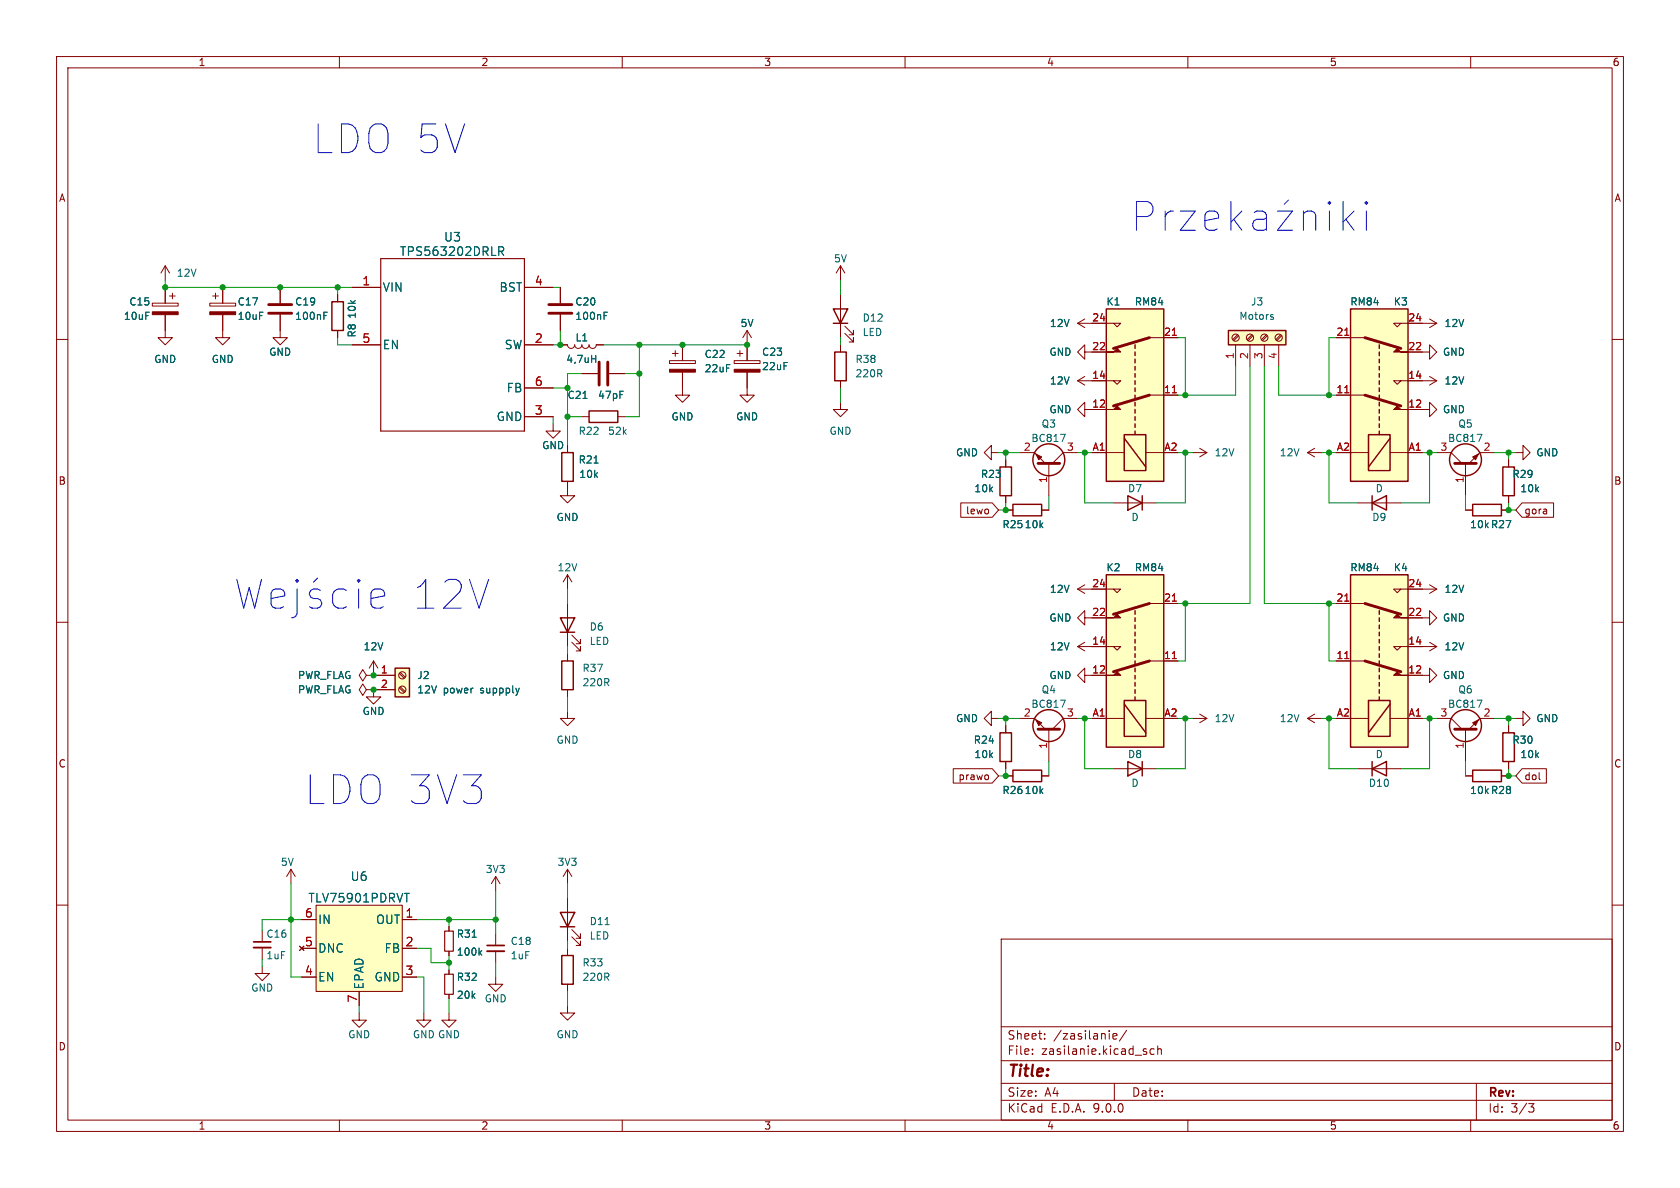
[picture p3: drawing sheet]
<svg xmlns="http://www.w3.org/2000/svg" width="297mm" height="210mm" viewBox="0 0 297 210" stroke-linecap="round" stroke-linejoin="round" font-family="sans-serif">
<g fill="none" stroke="#840000" stroke-width=".18">
<path d="M10 10h277v190h-277zM12 12h273v186h-273zM60 10v2M110 10v2M160 10v2M210 10v2M260 10v2M10 60h2M285 60h2M196.8 88.9h7.7M10 110h2M190.5 104.1l1.3 .8"/>
<path d="M190.5 104.1h2.5M190.5 114.3l1.3 .8M190.5 114.3h2.5M191.8 103.4l-1.3 .7M191.8 113.5l-1.3 .8M251.5 109.2h1.2v1.3l1.3-1.3-1.3-1.2v1.2M285 110h2M10 160h2M74.9 179.1v1.2h1.3l-1.3 1.3-1.2-1.3h1.2M79.4 179.1v1.2h1.2l-1.2 1.3-1.3-1.3h1.3M177 166h108v32h-108zM285 160h2"/>
<path d="M60 198v2M110 198v2M160 198v2M177 194.5h108M177 191.5h108M177 187.5h108M177 181.5h108M182.5 186.3v.1M182.5 185.5v.1M184.7 183.6v.1M184.7 182.8v.1M196.7 183.2l.8-.1-.1-.3-.4-.1-.3 .2 .1 .7h.6"/>
<path d="M197 191.5v3M199.2 182.1l-1.3 2M202.7 186v.3M204 185.5l-.4-.1-.3 .3v.4l.2 .2h.5M204.7 185.5l.2-.1 .3 .1 .1 .9M204.7 184.9v1.5M210 198v2M260 198v2M261 191.5v6.5M270.2 195.1h1l-.5 .6 .4 .1 .1 .5-.3 .3h-.4"/>
</g>
<path d="M199.4 87.6l2.5 1.3-2.5 1.3zM201.9 87.6v2.6" fill="none" stroke="#840000" stroke-width=".25"/>
<path d="M217.2 58.4h10.1v2.6h-10.1z" fill="#ffffc2"/>
<path d="M217.2 58.4h10.1v2.6h-10.1zM260.3 89.2h5.1v2h-5.1zM265.7 82.6h2v5h-2z" fill="none" stroke="#840000" stroke-width=".25"/>
<g fill="none" stroke="#840000" stroke-width=".18">
<path d="M218.8 59.2l-.9 .8M218.9 59.4l-.8 .8M221.3 59.2l-.8 .8M221.5 59.4l-.9 .8M223.9 59.2l-.9 .8M224 59.4l-.8 .8M226.4 59.2l-.8 .8M226.6 59.4l-.9 .8M218.4 61v3.8M221 61v3.8M223.5 61v3.8M226.1 61v3.8"/>
<path d="M259.1 90.2h1.2M265.4 90.2h1.3M266.7 81.3v1.3M266.7 87.6v1.3M268 80h1.2v1.3l1.3-1.3-1.3-1.3v1.3M251.5 104.1h2.5M252.7 103.4l1.3 .7M254 104.1l-1.3 .8M175.3 127v-1.3l-1.3 1.3 1.3 1.3v-1.3h1.2"/>
<circle cx="218.4" cy="59.7" r=".63"/>
<circle cx="221" cy="59.7" r=".63"/>
<circle cx="223.5" cy="59.7" r=".63"/>
<circle cx="226.1" cy="59.7" r=".63"/>
</g>
<path d="M224.8 56l.3 .1 .1 .2-.2 .2h-.3M224.8 55.6l.3 .1" fill="none" stroke="#006464" stroke-width=".18"/>
<path d="M238.8 101.6h10.1v30.5h-10.1z" fill="#ffffc2"/>
<g fill="none" stroke="#840000" stroke-width=".25">
<path d="M242.6 88.9l2.5-1.3v2.6zM242.6 87.6v2.6M238.8 101.6h10.1v30.5h-10.1zM243.8 108v.6M243.8 109.2v.7M243.8 110.5v.6M243.8 111.8v.6M243.8 113v.7M243.8 114.3v.6M243.8 115.6v.6M243.8 116.8v.7M243.8 118.1v.6"/>
<path d="M243.8 119.4v.6M176.8 129.5h2v5.1h-2zM241.9 123.8h3.8v6.4h-3.8zM243.8 120.7v.6M243.8 121.9v.7M243.8 123.2v.6M245.7 124.5l-3.8 5"/>
<circle cx="259.1" cy="81.3" r="2.82"/>
</g>
<g fill="none" stroke="#840000" stroke-width=".18">
<path d="M251.5 57.2h2.5M252.7 56.4l1.3 .8M254 57.2l-1.3 .7M212.1 79.2l1.3 .8M232.4 79.2l-1.3 .8M210.8 80h2.6M213.4 80l-1.3 .8M231.1 80h2.6M231.1 80l1.3 .8M240 88.9h7.6M254 80h2.5l1.9 1.9M259.1 81.9v5.7"/>
<path d="M264.2 80h-2.6l-1.9 1.9M191.8 119.4v-1.3l-1.3 1.3 1.3 1.3v-1.3h1.2M236.2 116.8h5.1M236.2 106.7h5.1M247.6 114.3l-.6 .6-.6-.6h7.6M247.6 104.1l-.6 .7-.6-.7h5.1M248.9 119.4h3.8v1.3l1.3-1.3-1.3-1.3v1.3M248.9 109.2h2.6M252.7 113.5l1.3 .8M254 114.3l-1.3 .8M177.8 128.3v1.2M177.8 134.6v1.3"/>
<path d="M238.8 127h3.1M245.7 127h5.8M100.3 153.7l-.7 1.2M100.3 153.7l.8 1.2M100.3 153.7v2.5"/>
</g>
<g fill="#840000" stroke="#840000" stroke-width=".18">
<path d="M246.4 119.4l.6-.7 .6 .7h1.3z"/>
<path d="M246.4 109.2l.6-.6 .6 .6h1.3z"/>
<path d="M260.3 80.8l1.1-.5-.5 1z"/>
</g>
<path d="M257.2 81.9h3.8M241.3 116.8l6.3 1.9M241.3 106.7l6.3 1.9" fill="none" stroke="#840000" stroke-width=".51"/>
<path d="M237.7 116.4h.8M237.7 106.3h.8" fill="none" stroke="#a90000" stroke-width=".18"/>
<path d="M261.1 76.8h.9l-.6 1.2" fill="none" stroke="#006464" stroke-width=".18"/>
<path d="M238.8 54.6h10.1v30.5h-10.1z" fill="#ffffc2"/>
<g fill="none" stroke="#840000" stroke-width=".25">
<path d="M238.8 54.6h10.1v30.5h-10.1zM241.9 76.8h3.8v6.4h-3.8zM243.8 61v.6M243.8 62.2v.7M243.8 63.5v.6M243.8 64.8v.6M243.8 66v.7M243.8 67.3v.6M243.8 68.6v.6M243.8 69.9v.6M243.8 71.1v.7M243.8 72.4v.6"/>
<path d="M243.8 73.7v.6M243.8 74.9v.7M243.8 76.2v.6M245.7 77.5l-3.8 5.1M176.8 82.6h2v5h-2zM265.7 129.5h2v5.1h-2z"/>
</g>
<g fill="none" stroke="#840000" stroke-width=".18">
<path d="M236.2 59.7h5.1M247.6 57.2l-.6 .6-.6-.6h5.1M236.2 69.9h5.1M247.6 67.3l-.6 .6-.6-.6h7.6M248.9 62.2h3.8v1.3l1.3-1.3-1.3-1.2v1.2M248.9 72.4h3.8v1.3l1.3-1.3-1.3-1.3v1.3M252.7 66.5l1.3 .8M254 67.3l-1.3 .8M177.8 81.3v1.3M177.8 87.6v1.3M238.8 80h3.1M245.7 80h5.8"/>
<path d="M266.7 128.3v1.2M266.7 134.6v1.3M268 127h1.2v1.3l1.3-1.3-1.3-1.3v1.3M87.6 154.9l-.7 1.3M87.6 154.9l.8 1.3M87.6 154.9v2.6"/>
</g>
<g fill="#840000" stroke="#840000" stroke-width=".18">
<path d="M246.4 72.4l.6-.6 .6 .6h1.3z"/>
<path d="M246.4 62.2l.6-.6 .6 .6h1.3z"/>
</g>
<path d="M241.3 59.7l6.3 1.9M241.3 69.9l6.3 1.9" fill="none" stroke="#840000" stroke-width=".51"/>
<path d="M237.7 59.3h.8M237.7 69.4h.8" fill="none" stroke="#a90000" stroke-width=".18"/>
<path d="M195.6 54.6h10.1v30.5h-10.1z" fill="#ffffc2"/>
<g fill="none" stroke="#840000" stroke-width=".25">
<path d="M195.6 54.6h10.1v30.5h-10.1zM198.8 76.8h3.8v6.4h-3.8zM198.8 77.5l3.8 5.1M200.7 61v.6M200.7 62.2v.7M200.7 63.5v.6M200.7 64.8v.6M200.7 66v.7M200.7 67.3v.6M200.7 68.6v.6M200.7 69.9v.6M200.7 71.1v.7"/>
<path d="M200.7 72.4v.6M200.7 73.7v.6M200.7 74.9v.7M200.7 76.2v.6M179.1 89.2h5v2h-5zM199.4 134.6l2.5 1.3-2.5 1.3zM201.9 134.6v2.6M260.3 136.1h5.1v2.1h-5.1z"/>
<circle cx="185.4" cy="81.3" r="2.82"/>
<circle cx="259.1" cy="128.3" r="2.82"/>
</g>
<g fill="none" stroke="#840000" stroke-width=".18">
<path d="M193 57.2h5.1l-.6 .6-.7-.6M203.2 59.7h5.1M191.8 72.4v-1.3l-1.3 1.3 1.3 1.3v-1.3h3.8M193 67.3h5.1l-.6 .6-.7-.6M193 62.2h2.6M203.2 69.9h5.1M175.3 80v-1.3l-1.3 1.3 1.3 1.3v-1.3h1.2M177.8 90.2h1.3M180.3 80h2.6l1.9 1.9M184.1 90.2h1.3M185.4 81.9v5.7M190.5 80h-2.5l-1.9 1.9"/>
<path d="M193 80h5.8M202.6 80h3.1M196.8 135.9h7.7M254 127h2.5l1.9 1.9M259.1 128.9v5.7M259.1 137.2h1.2M264.2 127h-2.6l-1.9 1.9M265.4 137.2h1.3"/>
</g>
<g fill="#840000" stroke="#840000" stroke-width=".18">
<path d="M195.6 72.4h1.2l.7-.6 .6 .6z"/>
<path d="M195.6 62.2h1.2l.7-.6 .6 .6z"/>
<path d="M260.3 127.8l1.1-.5-.5 1z"/>
<path d="M183.1 80.3l1 .5-.5 .5z"/>
</g>
<path d="M203.2 59.7l-6.4 1.9M203.2 69.9l-6.4 1.9M183.5 81.9h3.8M257.2 128.9h3.8" fill="none" stroke="#840000" stroke-width=".51"/>
<path d="M207.3 59.3h.7M207.3 69.4h.7" fill="none" stroke="#a90000" stroke-width=".18"/>
<path d="M187.5 76.8h.8l-.5 1.2M261.1 123.8h.9l-.6 1.2" fill="none" stroke="#006464" stroke-width=".18"/>
<path d="M195.6 101.6h10.1v30.5h-10.1z" fill="#ffffc2"/>
<g fill="none" stroke="#840000" stroke-width=".25">
<path d="M147.3 54.6h2.6l-1.3 2.6zM147.3 57.2h2.6M104.1 72.6h5.1v2.1h-5.1zM147.6 62.2h2v5.1h-2zM99.3 80h2v5.1h-2zM99.1 109.2h2.5l-1.3 2.6zM99.1 111.8h2.5M99.3 116.8h2v5.1h-2zM195.6 101.6h10.1v30.5h-10.1zM200.7 108v.6M200.7 109.2v.7M200.7 110.5v.6"/>
<path d="M200.7 111.8v.6M200.7 113v.7M200.7 114.3v.6M200.7 115.6v.6M200.7 116.8v.7M200.7 118.1v.6M200.7 119.4v.6M179.1 136.1h5v2.1h-5zM198.8 123.8h3.8v6.4h-3.8zM198.8 124.5l3.8 5M200.7 120.7v.6M200.7 121.9v.7"/>
<path d="M200.7 123.2v.6M242.6 135.9l2.5-1.3v2.6zM242.6 134.6v2.6"/>
<circle cx="185.4" cy="128.3" r="2.82"/>
</g>
<g fill="none" stroke="#840000" stroke-width=".18">
<path d="M99.1 50.8v2.8M99.1 55.6v2.8M132.1 58.4l-.8 1.3M132.1 58.4l.7 1.3M132.1 58.4v5.4M148.6 47v2.5M148.6 52.1v7.6M148.6 47l-.8 1.3M148.6 47l.8 1.3M149.4 58.9l1.5 1.6v-.8v.8h-.8M149.4 57.7l1.5 1.5v-.8v.8h-.8M190.5 57.2l1.3 .7"/>
<path d="M190.5 57.2h2.5M191.8 56.4l-1.3 .8M97.8 74.9v1.3h1.3l-1.3 1.3-1.3-1.3h1.3M99.1 61h1.2a.64 .64 0 0 0 .7 .6 .64 .64 0 0 0 .6-.6 .64 .64 0 0 0 .6 .6 .64 .64 0 0 0 .7-.6 .64 .64 0 0 0 .6 .6 .64 .64 0 0 0 .6-.6 .64 .64 0 0 0 .7 .6 .64 .64 0 0 0 .6-.6h1.3M100.3 78.7v1.3M102.9 66h2.8M102.9 73.7h1.2M107.7 66h2.8M109.2 73.7h1.3M118.4 63.8h4.5v.5h-4.5zM118.9 62.5h1M119.4 62v1"/>
<path d="M120.6 65.8v4.1h1.3l-1.3 1.2-1.2-1.2h1.2M120.6 61v2.8M129.8 63.8h4.6v.5h-4.6zM130.3 62.5h1M130.8 62v1M132.1 65.8v4.1h1.2l-1.2 1.2-1.3-1.2h1.3M148.6 71.1v1.3h1.3l-1.3 1.3-1.3-1.3h1.3M148.6 61v1.2M148.6 67.3v1.3M190.5 67.3l1.3 .8M190.5 67.3h2.5M191.8 62.2v-1.2l-1.3 1.2 1.3 1.3v-1.3h1.2"/>
<path d="M191.8 66.5l-1.3 .8M100.3 85.1v2.5h1.3l-1.3 1.3-1.2-1.3h1.2M64.8 119.4l-.7-1-.6 1 .6 1 .7-1h1.2M66 119.4h.1M66 116.8l-.7 1.3M66 116.8l.8 1.3M66 116.8v2.6M100.3 101.6v2.5M100.3 106.7v7.6M100.3 115.6v1.2M100.3 101.6l-.7 1.3M100.3 101.6l.8 1.3"/>
<path d="M101.1 113.5l1.5 1.6v-.8v.8h-.7M101.1 112.3l1.5 1.5v-.8v.8h-.7M191.8 109.2v-1.2l-1.3 1.2 1.3 1.3v-1.3h3.8M193 114.3h5.1l-.6 .6-.7-.6M193 104.1h5.1l-.6 .7-.7-.7M193 119.4h2.6M203.2 116.8h5.1M203.2 106.7h5.1M64.8 121.9l-.7-1-.6 1 .6 1 .7-1h1.2M66 121.9v1.3h1.3l-1.3 1.3-1.2-1.3h1.2M66 121.9h.1M100.3 125.7v1.3h1.3l-1.3 1.3-1.2-1.3h1.2"/>
<path d="M100.3 121.9v1.3M177.8 137.2h1.3M180.3 127h2.6l1.9 1.9M184.1 137.2h1.3M185.4 128.9v5.7M190.5 127h-2.5l-1.9 1.9M193 127h5.8M202.6 127h3.1M210.8 127h2.6M212.1 126.2l1.3 .8M213.4 127l-1.3 .8M231.1 127h2.6"/>
<path d="M231.1 127l1.3 .8M232.4 126.2l-1.3 .8M240 135.9h7.6M46.4 170.8v1.3h1.2l-1.2 1.3-1.3-1.3h1.3M46.4 164.5v2M46.4 167.5v2"/>
</g>
<g fill="#840000" stroke="#840000" stroke-width=".18">
<path d="M195.6 119.4h1.2l.7-.7 .6 .7z"/>
<path d="M195.6 109.2h1.2l.7-.6 .6 .6z"/>
<path d="M183.1 127.3l1 .5-.5 .5z"/>
<path d="M118.4 65.3h4.5v.5h-4.5z"/>
<path d="M129.8 65.3h4.6v.5h-4.6z"/>
</g>
<path d="M97 53.8h4.1M97 55.4h4.1M105.9 64v4.1M107.4 64v4.1M203.2 116.8l-6.4 1.9M203.2 106.7l-6.4 1.9M183.5 128.9h3.8" fill="none" stroke="#840000" stroke-width=".51"/>
<path d="M207.3 116.4h.7M207.3 106.3h.7" fill="none" stroke="#a90000" stroke-width=".18"/>
<path d="M106.8 55.8h.4M106.8 55.2h.6M103.1 70.4h.7M104.6 63.4h.7M105.3 62.8v1.3M105 81.9h.7M187.5 123.8h.8l-.5 1.2" fill="none" stroke="#006464" stroke-width=".18"/>
<path d="M44.8 166.5h3.1" fill="none" stroke="#840000" stroke-width=".3"/>
<path d="M44.8 167.5h3.1" fill="none" stroke="#840000" stroke-width=".33"/>
<path d="M69.8 118.1h2.6v5.1h-2.6z" fill="#ffffc2"/>
<path d="M58.7 53.3h2v5.1h-2zM69.8 118.1h2.6v5.1h-2.6zM99.1 161.3h2.5l-1.3 2.5zM99.1 163.8h2.5M99.3 168.9h2v5.1h-2z" fill="none" stroke="#840000" stroke-width=".25"/>
<g fill="none" stroke="#840000" stroke-width=".18">
<path d="M26.9 53.6h4.6v.5h-4.6zM29.2 55.6v4.1h1.3l-1.3 1.3-1.3-1.3h1.3M29.2 47v2.5M29.2 50.8v2.8M29.2 47l-.8 1.3M29.2 47l.8 1.3M30 52.3h1M30.5 51.8v1M37.1 53.6h4.6v.5h-4.6zM37.6 52.3h1M38.1 51.8v1M39.4 55.6v4.1h1.2l-1.2 1.3-1.3-1.3h1.3"/>
<path d="M39.4 50.8v2.8M49.5 55.6v4.1h1.3l-1.3 1.3-1.2-1.3h1.2M49.5 50.8v2.8M59.7 52.1v1.2M59.7 58.4v1.3M62.2 50.8h5.1M92.7 50.8h5.1M62.2 61h5.1M92.7 61h5.1M92.7 68.6h5.1M92.7 73.7h5.1M66 119.4h3.8"/>
<path d="M70.6 119l.9 .9M70.8 118.9l.8 .8M66 121.9h3.8M70.6 121.6l.9 .8M70.8 121.4l.8 .9M51.4 153.7l-.7 1.2M51.4 153.7l.8 1.2M51.4 153.7v2.5M100.3 158.8v7.6M100.3 167.6v1.3M100.3 174v1.3M101.1 165.6l1.5 1.5v-.7v.7h-.7"/>
<path d="M101.1 164.3l1.5 1.6v-.8v.8h-.7"/>
<circle cx="71.1" cy="119.4" r=".63"/>
<circle cx="71.1" cy="121.9" r=".63"/>
</g>
<path d="M57.3 55.8h.4M57.3 55.2h.6M88.2 43.6h.6l.2 .3-.1 .4-.7 .1M88.5 44.4l.5 .7M91.8 121.7l-.3 .8M107 163.5h.7" fill="none" stroke="#006464" stroke-width=".18"/>
<g fill="#840000" stroke="#840000" stroke-width=".18">
<path d="M37.1 55.1h4.6v.5h-4.6z"/>
<path d="M26.9 55.1h4.6v.5h-4.6z"/>
</g>
<path d="M47.5 53.8h4.1M47.5 55.4h4.1" fill="none" stroke="#840000" stroke-width=".51"/>
<path d="M67.3 45.7h25.4v30.5h-25.4z" fill="none" stroke="#840000" stroke-width=".2"/>
<path d="M55.9 160h15.2v15.3h-15.2z" fill="#ffffc2"/>
<g fill="none" stroke="#840000" stroke-width=".18">
<path d="M29.2 50.8v2.8M29.2 55.6v2.8M39.4 50.8v2.8M39.4 55.6v2.8M49.5 50.8v2.8M49.5 55.6v2.8M59.7 52.1v1.2M59.7 58.4v1.3M62.2 50.8h5.1M92.7 50.8h5.1M99.1 50.8v2.8M99.1 55.6v2.8"/>
<path d="M193 57.2h2.6M205.7 59.7h2.6M236.2 59.7h2.6M248.9 57.2h2.6M62.2 61h5.1M92.7 61h5.1M92.7 68.6h5.1M92.7 73.7h5.1M99.1 61h1.2M100.3 78.7v1.3M102.9 66h2.8M105.4 61h1.3"/>
<path d="M107.7 66h2.8M120.6 61v2.8M120.6 65.8v2.8M132.1 61v2.8M132.1 65.8v2.8M193 72.4h2.6M193 67.3h2.6M193 62.2h2.6M205.7 69.9h2.6M236.2 69.9h2.6M248.9 72.4h2.6M248.9 67.3h2.6"/>
<path d="M248.9 62.2h2.6M100.3 85.1v1.3M169.9 88.9h5.5l1.1 1.3-1.1 1.2h-5.5zM177.8 90.2h1.3M177.8 81.3v1.3M177.8 87.6v1.3M184.1 90.2h1.3M193 80h2.6M248.9 80h2.6M259.1 90.2h1.2M265.4 90.2h1.3M266.7 81.3v1.3"/>
<path d="M266.7 87.6v1.3M269.1 88.9h5.5v2.5h-5.5l-1.1-1.2zM66 119.4h.1M66 119.4h3.8M193 119.4h2.6M193 114.3h2.6M193 109.2h2.6M193 104.1h2.6M205.7 116.8h2.6M205.7 106.7h2.6M236.2 116.8h2.6M236.2 106.7h2.6"/>
<path d="M248.9 119.4h2.6M248.9 114.3h2.6M248.9 109.2h2.6M248.9 104.1h2.6M66 121.9h.1M66 121.9h3.8M168.5 135.9h6.9l1.1 1.3-1.1 1.2h-6.9zM174.7 137.1v.6M177.8 137.2h1.3M177.8 128.3v1.2M177.8 134.6v1.3M184.1 137.2h1.3"/>
<path d="M193 127h2.6M248.9 127h2.6M259.1 137.2h1.2M265.4 137.2h1.3M266.7 128.3v1.2M266.7 134.6v1.3M269.1 135.9h4.3v2.5h-4.3l-1.1-1.2zM272.2 137.8h.1M53 167.3l.7 .7M53.3 162.6h2.6M53.3 167.6h2.6M53.3 172.7h2.6"/>
<path d="M53.7 167.3l-.7 .7M55.9 160h15.2v15.3h-15.2zM63.5 179.1v1.2h1.3l-1.3 1.3-1.3-1.3h1.3M63.5 175.3v2.5M71.1 162.6h2.6M71.1 167.6h2.6M71.1 172.7h2.6M79.4 163.8v.8M79.4 168.1v.8M79.4 171.5v.7M79.4 175.8v.7M87.6 172.7v1.3h1.3l-1.3 1.3-1.2-1.3h1.2"/>
<path d="M87.6 165.1v2M87.6 168.1v2.1M100.3 177.8v1.3h1.3l-1.3 1.2-1.2-1.2h1.2"/>
</g>
<g fill="none" stroke="#006464" stroke-width=".18">
<path d="M57.3 55.8h.4M57.3 55.2h.6M88.2 43.6h.6l.2 .3-.1 .4-.7 .1M88.5 44.4l.5 .7M106.8 55.8h.4M106.8 55.2h.6M103.1 70.4h.7M104.6 63.4h.7M105.3 62.8v1.3M105 81.9h.7M91.8 121.7l-.3 .8M71.5 157.9h.9"/>
<path d="M83.5 165.7h.7M84.8 168.4l.4 .5M85.2 168l-.5 .5"/>
</g>
<path d="M78.6 172.2h1.5v3.6h-1.5zM78.6 164.6h1.5v3.5h-1.5z" fill="none" stroke="#840000" stroke-width=".2"/>
<path d="M86.1 167.1h3.1" fill="none" stroke="#840000" stroke-width=".3"/>
<path d="M86.1 168.1h3.1" fill="none" stroke="#840000" stroke-width=".33"/>
<g fill="none" stroke="#009600" stroke-width=".18">
<path d="M29.2 49.5v1.3h33M59.7 59.7v1.3h2.5M59.7 50.8v1.3M97.8 50.8h1.3M99.1 58.4v2.6h-1.3M148.6 49.5v2.6M148.6 59.7v1.3M208.3 59.7h1.2v10.2M236.2 59.7h-1.3v10.2M97.8 68.6h2.5M97.8 73.7v1.2M100.3 73.7h2.6"/>
<path d="M102.9 66h-2.6v12.7M106.7 61h25.4M110.5 66h2.5M113 61v12.7h-2.5M148.6 68.6v2.5M218.4 64.8v5.1h-10.1M221 64.8v41.9h-12.7M223.5 64.8v41.9h12.7M226.1 64.8v5.1h10.1M176.5 80h3.8M177.8 80v1.3M177.8 88.9v1.3h-1.3"/>
<path d="M185.4 87.6v2.6M190.5 80h2.5M191.8 80v8.9h5M208.3 80h2.5M209.5 80v8.9h-5M233.7 80h2.5M234.9 80v8.9h5.1M251.5 80h2.5M252.7 80v8.9h-5.1M259.1 87.6v2.6M264.2 80h3.8M266.7 80v1.3"/>
<path d="M266.7 88.9v1.3h1.3M100.3 104.1v2.6M100.3 114.3v1.3M209.5 106.7v10.1h-1.2M234.9 106.7v10.1h1.3M100.3 123.2v2.5M176.5 127h3.8M177.8 127v1.3M177.8 135.9v1.3h-1.3M185.4 134.6v2.6M190.5 127h2.5M191.8 127v8.9h5"/>
<path d="M208.3 127h2.5M209.5 127v8.9h-5M233.7 127h2.5M234.9 127v8.9h5.1M251.5 127h2.5M252.7 127v8.9h-5.1M259.1 134.6v2.6M264.2 127h3.8M266.7 135.9v1.3h1.3M266.7 127v1.3M51.4 156.2v16.5h1.9M87.6 157.5v7.6"/>
<path d="M100.3 156.2v2.6M46.4 169.5v1.3M53.3 162.6h-6.9v1.9M63.5 177.8v1.3M73.7 167.6h2.5v2.6h3.2M73.7 162.6h13.9M73.7 172.7h1.2v6.4M79.4 162.6v1.2M79.4 168.9v2.6M79.4 176.5v2.6M87.6 170.2v2.5M100.3 166.4v1.2"/>
<path d="M100.3 175.3v2.5"/>
</g>
<g fill="none" stroke="#0000c2" stroke-width=".18">
<path d="M200.9 38.3h1.9a1.38 1.38 0 0 0 1.1-1.3 1.38 1.38 0 0 0-1.1-1.4h-1.9v5.1M206 37.3v3.4M207.4 37.3a1.3 1.3 0 0 0-1.4 1M208.7 37.3h2.6l-2.6 3.4h2.6M213 39l2.4-.5v-.5l-.2-.4-.5-.3h-1l-.4 .3-.3 .4v2l.3 .5 .4 .2h1l.5-.2M217.6 35.6v5.1M218.1 38.8l1.4 1.9M219.5 37.3l-1.9 1.9M221.7 37.6l.5-.3h1l.5 .3 .2 .4v2.7M223.9 38.5l-.5 .3h-1.2a1 1 0 0 0-.8 .9 1 1 0 0 0 .8 1h1.2l.5-.2M225.8 37.3h2.7l-2.7 3.4h2.7M227.8 35.4l-.8 .7"/>
<path d="M230.4 37.8a1.26 1.26 0 0 1 2.2 .2v2.7M230.4 37.3v3.4M235 35.6v.5M235 37.3v3.4M235 35.6l-.2 .3 .2 .2M235 35.6l.3 .3-.3 .2M237.4 35.6v5.1M237.9 38.8l1.5 1.9M239.4 37.3l-2 1.9M241.6 35.6v.5M241.6 37.3v3.4M241.6 35.6l-.3 .3 .3 .2"/>
<path d="M241.6 35.6l.2 .3-.2 .2M41.9 102.4l1.2 5.1 1-3.6 .9 3.6 1.2-5.1M47.9 105.8l2.4-.5v-.5l-.2-.4-.5-.3h-1l-.4 .3-.3 .4v2l.3 .5 .4 .2h1l.5-.2M52.5 102.4v.5M52.5 104.1v4.4l-.2 .5-.8 .2M52.5 102.4l-.2 .3 .2 .2M52.5 102.4l.3 .3-.3 .2M56.1 102.2l-.7 .7M56.6 104.4l-.5-.3h-.7l-.5 .3-.2 .4 .2 .8 .5 .2h.7l.5 .3 .3 .4-.3 .8-.5 .2h-.9l-.5-.2M61.2 104.4l-.5-.3h-.9l-.5 .3-.5 .7v1.4l.5 .8 .5 .2h.9l.5-.2M63.4 102.4v.5M63.4 104.1v3.4"/>
<path d="M63.4 102.4l-.2 .3 .2 .2M63.4 102.4l.2 .3-.2 .2M65.6 105.8l2.4-.5v-.5l-.2-.4-.5-.3h-1l-.5 .3-.2 .4v2l.2 .5 .5 .2h1l.5-.2"/>
</g>
<path d="M207.3 59.3h.7M237.7 59.3h.8M207.3 69.4h.7M237.7 69.4h.8M207.3 116.4h.7M207.3 106.3h.7M237.7 116.4h.8M237.7 106.3h.8" fill="none" stroke="#a90000" stroke-width=".18"/>
<g fill="#009600" stroke="#009600" stroke-width=".18">
<circle cx="234.9" cy="69.9" r=".46"/>
<circle cx="252.7" cy="80" r=".46"/>
<circle cx="266.7" cy="80" r=".46"/>
<circle cx="266.7" cy="90.2" r=".46"/>
<circle cx="234.9" cy="80" r=".46"/>
<circle cx="234.9" cy="127" r=".46"/>
<circle cx="266.7" cy="137.2" r=".46"/>
<circle cx="234.9" cy="106.7" r=".46"/>
<circle cx="252.7" cy="127" r=".46"/>
<circle cx="266.7" cy="127" r=".46"/>
<circle cx="191.8" cy="127" r=".46"/>
<circle cx="209.5" cy="106.7" r=".46"/>
<circle cx="209.5" cy="127" r=".46"/>
<circle cx="177.8" cy="127" r=".46"/>
<circle cx="177.8" cy="90.2" r=".46"/>
<circle cx="177.8" cy="137.2" r=".46"/>
<circle cx="209.5" cy="80" r=".46"/>
<circle cx="209.5" cy="69.9" r=".46"/>
<circle cx="177.8" cy="80" r=".46"/>
<circle cx="191.8" cy="80" r=".46"/>
<circle cx="113" cy="66" r=".46"/>
<circle cx="120.6" cy="61" r=".46"/>
<circle cx="113" cy="61" r=".46"/>
<circle cx="100.3" cy="68.6" r=".46"/>
<circle cx="100.3" cy="73.7" r=".46"/>
<circle cx="132.1" cy="61" r=".46"/>
<circle cx="87.6" cy="162.6" r=".46"/>
<circle cx="79.4" cy="162.6" r=".46"/>
<circle cx="66" cy="119.4" r=".46"/>
<circle cx="66" cy="121.9" r=".46"/>
<circle cx="49.5" cy="50.8" r=".46"/>
<circle cx="59.7" cy="50.8" r=".46"/>
<circle cx="99.1" cy="61" r=".46"/>
<circle cx="39.4" cy="50.8" r=".46"/>
<circle cx="29.2" cy="50.8" r=".46"/>
<circle cx="79.4" cy="170.2" r=".46"/>
<circle cx="51.4" cy="162.6" r=".46"/>
</g>
<g font-size="7.1" fill="#0000c2">
<text x="55.3" y="27.4">LDO 5V</text>
<text x="72.6" y="107.9">12V</text>
<text x="53.9" y="142.5">LDO 3V3</text>
</g>
<text font-size="2.8" fill="#840000" x="178" y="190.9">Title:</text>
<g font-size="2.1" fill="#006464">
<text x="70.6" y="45.4">TPS563202DRLR</text>
<text x="78.4" y="42.9">U3</text>
<text x="67.6" y="51.8">VIN</text>
<text x="88.2" y="51.8">BST</text>
<text x="67.6" y="61.9">EN</text>
<text x="89.2" y="61.9">SW</text>
<text x="89.5" y="69.6">FB</text>
<text x="87.7" y="74.6">GND</text>
<text x="61.9" y="155.9">U6</text>
<text x="54.4" y="159.7">TLV75901PDRVT</text>
<text x="56.1" y="163.5">IN</text>
<text x="66.4" y="163.5">OUT</text>
<text x="56.1" y="168.6">DNC</text>
<text x="56.1" y="173.7">EN</text>
<text x="66.1" y="173.7">GND</text>
<text x="67.9" y="168.6">FB</text>
<text x="64.5" y="175" transform="rotate(-90 64.5 175)">EPAD</text>
</g>
<g font-size="2.1" fill="#a90000">
<text x="64" y="50.5">1</text>
<text x="94.5" y="50.5">4</text>
<text x="64" y="60.7">5</text>
<text x="94.5" y="60.7">2</text>
<text x="94.5" y="68.3">6</text>
<text x="94.5" y="73.4">3</text>
<text x="53.8" y="162.3">6</text>
<text x="53.8" y="167.4">5</text>
<text x="71.6" y="162.3">1</text>
<text x="71.6" y="167.4">2</text>
<text x="53.8" y="172.5">4</text>
<text x="71.6" y="172.5">3</text>
<text x="63.2" y="177.3" transform="rotate(-90 63.2 177.3)">7</text>
</g>
<g font-size="2.1" fill="#840000">
<text x="178" y="184">Sheet:</text>
<text x="186.2" y="184">/zasilanie/</text>
<text x="178" y="186.7">File:</text>
<text x="184.1" y="186.7">zasilanie.kicad_sch</text>
<text x="178" y="196.9">KiCad</text>
<text x="178" y="194.1">Size:</text>
<text x="184.7" y="194.1">A4</text>
<text x="185.7" y="196.9">E.D.A.</text>
<text x="193.3" y="196.9">9.0.0</text>
<text x="200" y="194.1">Date:</text>
<text x="263" y="194.3">Rev:</text>
<text x="263" y="196.9">Id:</text>
<text x="267.1" y="196.9">3/3</text>
</g>
<g font-size="1.8" fill="#840000">
<text x="35" y="11.9">1</text>
<text x="85" y="11.9">2</text>
<text x="135" y="11.9">3</text>
<text x="185" y="11.9">4</text>
<text x="235" y="11.9">5</text>
<text x="285" y="11.9">6</text>
<text x="10.3" y="35.9">A</text>
<text x="285.3" y="35.9">A</text>
<text x="10.3" y="85.9">B</text>
<text x="285.3" y="85.9">B</text>
<text x="170.7" y="91.1">lewo</text>
<text x="269.4" y="91.1">gora</text>
<text x="10.3" y="135.9">C</text>
<text x="285.3" y="135.9">C</text>
<text x="169.3" y="138.1">prawo</text>
<text x="269.4" y="138.1">dol</text>
<text x="10.3" y="185.9">D</text>
<text x="285.3" y="185.9">D</text>
<text x="35" y="199.9">1</text>
<text x="85" y="199.9">2</text>
<text x="135" y="199.9">3</text>
<text x="185" y="199.9">4</text>
<text x="235" y="199.9">5</text>
<text x="285" y="199.9">6</text>
</g>
<g font-size="1.8" fill="#006464">
<text x="147.3" y="46.6">5V</text>
<text x="31.2" y="49.1">12V</text>
<text x="21.8" y="56.7">10uF</text>
<text x="22.8" y="54.2">C15</text>
<text x="41.9" y="54.2">C17</text>
<text x="41.9" y="56.7">10uF</text>
<text x="52.1" y="56.7">100nF</text>
<text x="52.1" y="54.2">C19</text>
<text x="63.1" y="59.8" transform="rotate(-90 63.1 59.8)">R8</text>
<text x="63.1" y="56.4" transform="rotate(-90 63.1 56.4)">10k</text>
<text x="101.6" y="56.7">100nF</text>
<text x="101.6" y="54.2">C20</text>
<text x="130.8" y="58">5V</text>
<text x="152.4" y="59.6">LED</text>
<text x="152.4" y="57.1">D12</text>
<text x="185.5" y="58">12V</text>
<text x="195.5" y="54.2">K1</text>
<text x="200.5" y="54.2">RM84</text>
<text x="219" y="56.7">Motors</text>
<text x="221.1" y="54.2">J3</text>
<text x="238.6" y="54.2">RM84</text>
<text x="246.3" y="54.2">K3</text>
<text x="255.3" y="58">12V</text>
<text x="27.2" y="64.4">GND</text>
<text x="37.3" y="64.4">GND</text>
<text x="47.5" y="63.1">GND</text>
<text x="100" y="64.4">4,7uH</text>
<text x="101.6" y="60.6">L1</text>
<text x="124.5" y="63.5">C22</text>
<text x="134.6" y="63.1">C23</text>
<text x="134.6" y="65.6">22uF</text>
<text x="151.1" y="64.4">R38</text>
<text x="185.4" y="63.1">GND</text>
<text x="255" y="63.1">GND</text>
<text x="100.2" y="70.7">C21</text>
<text x="105.6" y="70.7">47pF</text>
<text x="124.5" y="66">22uF</text>
<text x="151.1" y="66.9">220R</text>
<text x="185.5" y="68.2">12V</text>
<text x="255.3" y="68.2">12V</text>
<text x="102.2" y="77.1">R22</text>
<text x="107.4" y="77.1">52k</text>
<text x="118.6" y="74.5">GND</text>
<text x="130" y="74.5">GND</text>
<text x="146.6" y="77.1">GND</text>
<text x="184" y="75.8">Q3</text>
<text x="185.4" y="73.3">GND</text>
<text x="255" y="73.3">GND</text>
<text x="257.7" y="75.8">Q5</text>
<text x="95.8" y="79.6">GND</text>
<text x="102.2" y="82.1">R21</text>
<text x="168.9" y="80.9">GND</text>
<text x="182.2" y="78.3">BC817</text>
<text x="214.6" y="80.9">12V</text>
<text x="226.1" y="80.9">12V</text>
<text x="255.9" y="78.3">BC817</text>
<text x="271.5" y="80.9">GND</text>
<text x="102.3" y="84.7">10k</text>
<text x="172.2" y="87.2">10k</text>
<text x="173.3" y="84.7">R23</text>
<text x="199.3" y="87.2">D7</text>
<text x="243.1" y="87.2">D</text>
<text x="267.3" y="84.7">R29</text>
<text x="268.7" y="87.2">10k</text>
<text x="98.3" y="92.3">GND</text>
<text x="177.1" y="93.6">R25</text>
<text x="181.1" y="93.6">10k</text>
<text x="199.9" y="92.3">D</text>
<text x="242.5" y="92.3">D9</text>
<text x="259.8" y="93.6">10k R27</text>
<text x="98.5" y="101.2">12V</text>
<text x="195.5" y="101.2">K2</text>
<text x="200.5" y="101.2">RM84</text>
<text x="238.6" y="101.2">RM84</text>
<text x="246.3" y="101.2">K4</text>
<text x="185.5" y="105">12V</text>
<text x="255.3" y="105">12V</text>
<text x="104.1" y="111.7">D6</text>
<text x="185.4" y="110.1">GND</text>
<text x="255" y="110.1">GND</text>
<text x="64.2" y="115.2">12V</text>
<text x="102.9" y="119">R37</text>
<text x="104.1" y="114.2">LED</text>
<text x="185.5" y="115.2">12V</text>
<text x="255.3" y="115.2">12V</text>
<text x="52.6" y="122.8">PWR_FLAG</text>
<text x="52.6" y="120.2">PWR_FLAG</text>
<text x="73.7" y="120.2">J2</text>
<text x="73.7" y="122.8">12V</text>
<text x="78.3" y="122.8">power</text>
<text x="85" y="122.8">suppply</text>
<text x="102.9" y="121.5">220R</text>
<text x="182.2" y="125.3">BC817</text>
<text x="184" y="122.8">Q4</text>
<text x="185.4" y="120.2">GND</text>
<text x="255" y="120.2">GND</text>
<text x="255.9" y="125.3">BC817</text>
<text x="257.7" y="122.8">Q6</text>
<text x="64" y="126.6">GND</text>
<text x="98.3" y="131.7">GND</text>
<text x="168.9" y="127.9">GND</text>
<text x="172" y="131.7">R24</text>
<text x="214.6" y="127.9">12V</text>
<text x="226.1" y="127.9">12V</text>
<text x="267.3" y="131.7">R30</text>
<text x="271.5" y="127.9">GND</text>
<text x="172.2" y="134.2">10k</text>
<text x="199.3" y="134.2">D8</text>
<text x="243.1" y="134.2">D</text>
<text x="268.7" y="134.2">10k</text>
<text x="177.1" y="140.6">R26</text>
<text x="181.1" y="140.6">10k</text>
<text x="199.9" y="139.3">D</text>
<text x="241.9" y="139.3">D10</text>
<text x="259.8" y="140.6">10k R28</text>
<text x="49.5" y="153.3">5V</text>
<text x="85.8" y="154.5">3V3</text>
<text x="98.5" y="153.3">3V3</text>
<text x="47" y="166">C16</text>
<text x="80.7" y="166">R31</text>
<text x="90.2" y="167.2">C18</text>
<text x="104.1" y="166.3">LED</text>
<text x="104.1" y="163.7">D11</text>
<text x="47" y="169.8">1uF</text>
<text x="80.7" y="173.6">R32</text>
<text x="80.7" y="169.1">100k</text>
<text x="90.2" y="169.8">1uF</text>
<text x="102.9" y="173.6">220R</text>
<text x="102.9" y="171">R33</text>
<text x="44.3" y="175.5">GND</text>
<text x="80.7" y="176.8">20k</text>
<text x="85.6" y="177.4">GND</text>
<text x="61.5" y="183.7">GND</text>
<text x="72.9" y="183.7">GND GND</text>
<text x="98.3" y="183.7">GND</text>
</g>
<g font-size="1.8" fill="#a90000">
<text x="193" y="56.9">24</text>
<text x="205.7" y="59.4">21</text>
<text x="236.2" y="59.4">21</text>
<text x="248.9" y="56.9">24</text>
<text x="193" y="62">22</text>
<text x="218.2" y="63.6" transform="rotate(-90 218.2 63.6)">1</text>
<text x="220.7" y="63.6" transform="rotate(-90 220.7 63.6)">2</text>
<text x="223.3" y="63.6" transform="rotate(-90 223.3 63.6)">3</text>
<text x="225.8" y="63.6" transform="rotate(-90 225.8 63.6)">4</text>
<text x="248.9" y="62">22</text>
<text x="193" y="67.1">14</text>
<text x="205.7" y="69.6">11</text>
<text x="236.2" y="69.6">11</text>
<text x="248.9" y="67.1">14</text>
<text x="193" y="72.1">12</text>
<text x="248.9" y="72.1">12</text>
<text x="180.9" y="79.8">2</text>
<text x="188.5" y="79.8">3</text>
<text x="193.1" y="79.8">A1</text>
<text x="205.8" y="79.8">A2</text>
<text x="236.2" y="79.8">A2</text>
<text x="248.9" y="79.8">A1</text>
<text x="254.6" y="79.8">3</text>
<text x="262.2" y="79.8">2</text>
<text x="185.2" y="85.5" transform="rotate(-90 185.2 85.5)">1</text>
<text x="258.8" y="85.5" transform="rotate(-90 258.8 85.5)">1</text>
<text x="193" y="103.9">24</text>
<text x="205.7" y="106.4">21</text>
<text x="236.2" y="106.4">21</text>
<text x="248.9" y="103.9">24</text>
<text x="193" y="109">22</text>
<text x="248.9" y="109">22</text>
<text x="67.2" y="119.1">1</text>
<text x="193" y="119.1">12</text>
<text x="193" y="114">14</text>
<text x="205.7" y="116.6">11</text>
<text x="236.2" y="116.6">11</text>
<text x="248.9" y="119.1">12</text>
<text x="248.9" y="114">14</text>
<text x="67.2" y="121.7">2</text>
<text x="180.9" y="126.7">2</text>
<text x="188.5" y="126.7">3</text>
<text x="193.1" y="126.7">A1</text>
<text x="205.8" y="126.7">A2</text>
<text x="236.2" y="126.7">A2</text>
<text x="248.9" y="126.7">A1</text>
<text x="254.6" y="126.7">3</text>
<text x="262.2" y="126.7">2</text>
<text x="185.2" y="132.5" transform="rotate(-90 185.2 132.5)">1</text>
<text x="258.8" y="132.5" transform="rotate(-90 258.8 132.5)">1</text>
</g>
</svg>
